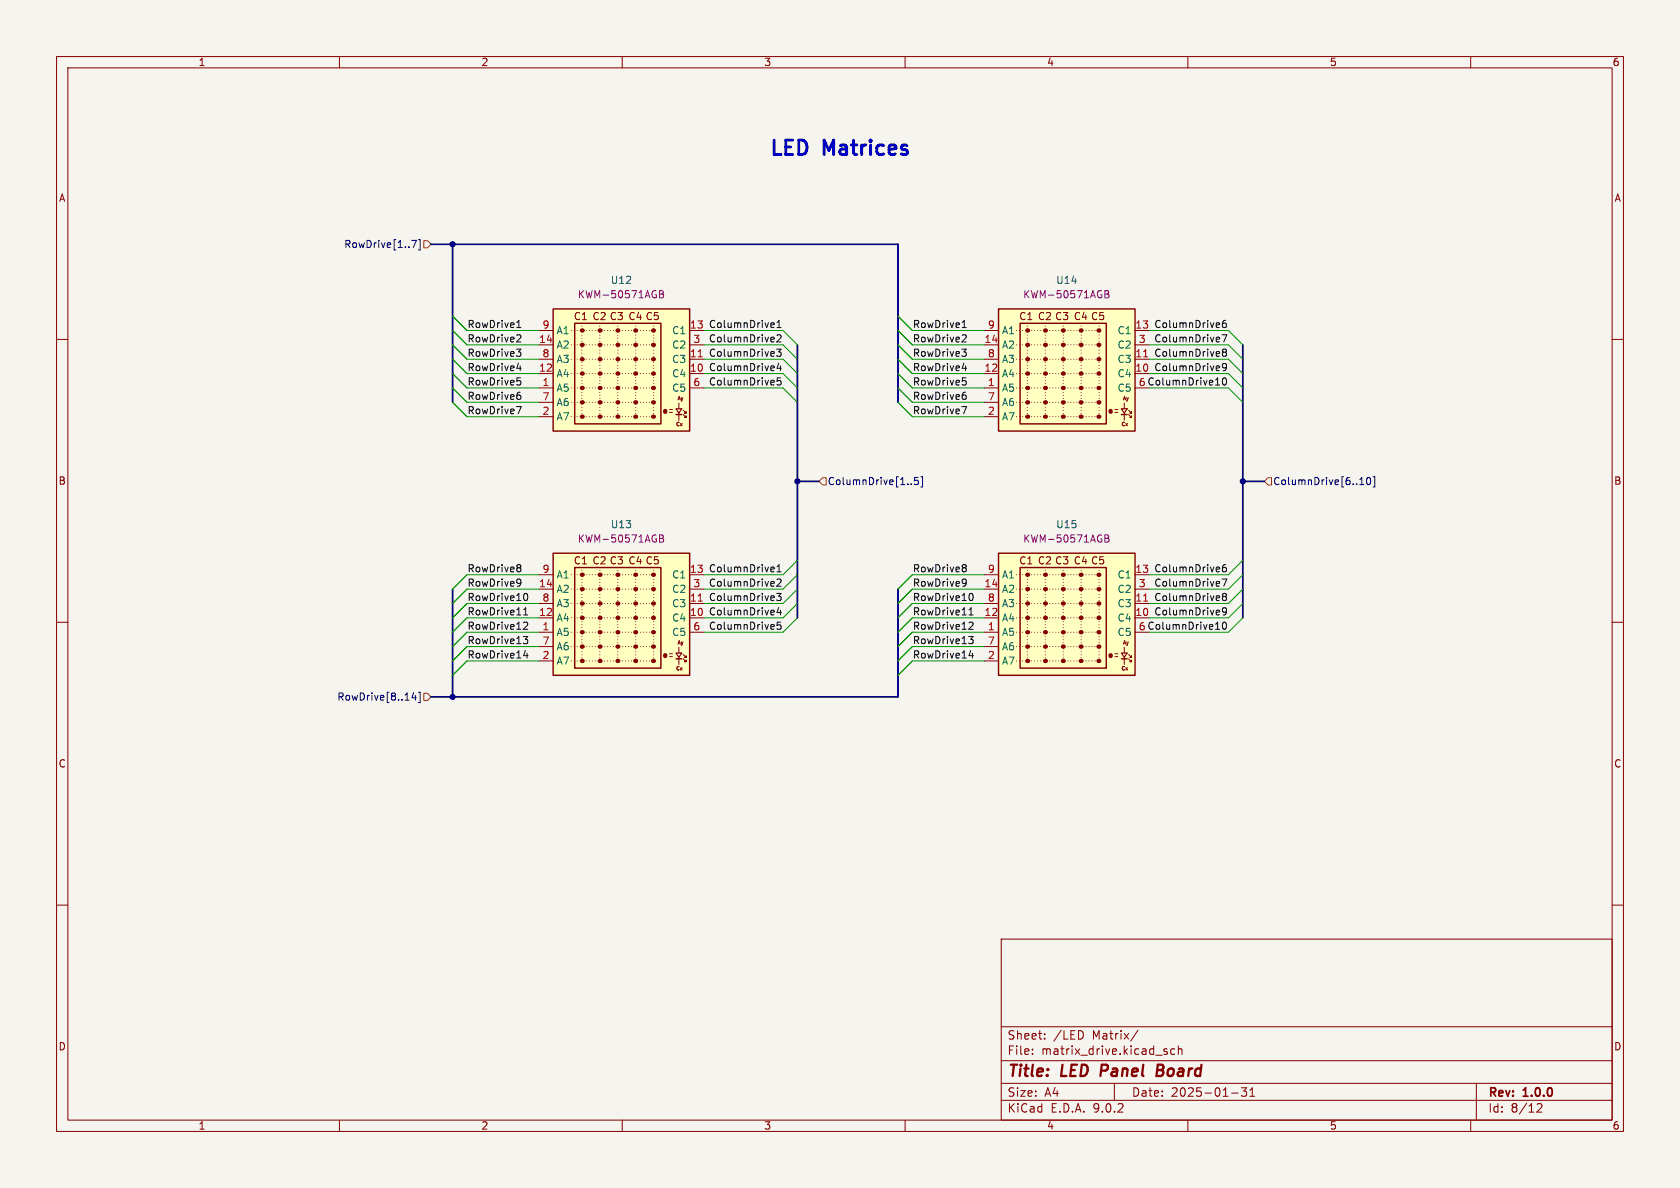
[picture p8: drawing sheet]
<svg xmlns="http://www.w3.org/2000/svg" width="297mm" height="210mm" viewBox="0 0 297 210" stroke-linecap="round" stroke-linejoin="round" font-family="sans-serif">
<path d="M0 0h297v210h-297z" fill="#f5f4ef" stroke="#f5f4ef" stroke-width=".18"/>
<g fill="none" stroke="#840000" stroke-width=".18">
<path d="M10 10h277v190h-277zM12 12h273v186h-273zM60 10v2M110 10v2M160 10v2M210 10v2M260 10v2M10 60h2M285 60h2M10 110h2M285 110h2M10 160h2"/>
<path d="M177 166h108v32h-108zM285 160h2M60 198v2M110 198v2M160 198v2M177 194.5h108M177 191.5h108M177 187.5h108M177 181.5h108M182.5 186.3v.1M182.5 185.5v.1M184.7 183.6v.1"/>
<path d="M184.7 182.8v.1M191.5 182.6v.7M197 191.5v3M201.2 182.1l-1.3 2M205.8 185.8l.5 .2 .1 .1-.1 .2-.4 .1M205.8 185.5h.5M207.7 185.5l-.5-.1-.2 .3v.4l.1 .2h.6M208.3 185.5l.2-.1 .4 .1 .1 .9M208.3 184.9v1.5M210 198v2M217.7 193.2h1.2M219.5 192.3h.9l-.5 .6 .4 .1v.7l-.2 .1h-.4l-.2-.1"/>
<path d="M221 193.8h.8M221 192.7l.4-.4v1.5M260 198v2M261 191.5v6.5M271.7 195.2l.6-.1 .2 .1 .1 .3-.9 1.1h.9"/>
</g>
<path d="M194.8 188.2l-.3 2M204.6 189.2h.6M205.2 189.2l.3 .1M205.4 188.2h-.7l-.3 2 1-.1M205.4 189.1l-.2 .1" fill="none" stroke="#840000" stroke-width=".4"/>
<path d="M97.8 54.6h24.1v21.6h-24.1z" fill="#ffffc2"/>
<path d="M101 58.4h14.6M101 61h14.6M101 63.5h14.6M101 66h14.6M101 68.6h14.6M101 71.1h14.6M101 73.7h14.6" fill="none" stroke="#ffffc2" stroke-width=".18"/>
<path d="M101.6 57.2h15.2v17.7h-15.2z" fill="#ffffc2"/>
<path d="M102.9 58.4h13.9M102.9 57.2v16.5h13.9M106 57.2v16.5M109.2 57.2v16.5M112.4 57.2v16.5M115.6 57.2v16.5M102.9 61h13.9M102.9 63.5h13.9M102.9 66h13.9M102.9 68.6h13.9M102.9 71.1h13.9" fill="none" stroke="#ffffc2" stroke-width=".18"/>
<g fill="#ffffc2">
<path d="M117.6 72.6v.6z"/>
<path d="M118.4 72.4h.5z"/>
<path d="M118.4 72.9h.5z"/>
<path d="M120 71.2v1.1z"/>
<path d="M120 73v1.3z"/>
<path d="M119.5 72.3h1l-.5 .7z"/>
<path d="M119.5 73.3h1z"/>
<path d="M120.8 72.5l.5 .5h-.3h.3v-.2v.2z"/>
<path d="M120.8 73.3l.5 .5h-.3h.3v-.3v.3z"/>
</g>
<path d="M97.8 54.6h24.1v21.6h-24.1zM101.6 57.2h15.2v17.7h-15.2zM119.5 73.3h1" fill="none" stroke="#840000" stroke-width=".25"/>
<path d="M101 58.4h14.6M101 61h14.6M101 63.5h14.6M101 66h14.6M101 68.6h14.6M101 71.1h14.6M101 73.7h14.6M102.9 73.7v-16.5M106 73.7v-16.5M109.2 73.7v-16.5M112.4 73.7v-16.5M115.6 73.7v-16.5" fill="none" stroke="#840000" stroke-width=".18" stroke-dasharray="0 .5"/>
<path d="M102.9 58.4h13.9M102.9 61h13.9M102.9 63.5h13.9M102.9 66h13.9M102.9 68.6h13.9M102.9 71.1h13.9M102.9 73.7h13.9" fill="none" stroke="#840000" stroke-width=".75" stroke-dasharray=".1 3"/>
<path d="M117.6 72.6v.6" fill="none" stroke="#840000" stroke-width=".76" stroke-dasharray=".2 3"/>
<g fill="none" stroke="#840000" stroke-width=".18">
<path d="M95.2 58.4h2.6M121.9 58.4h2.6M95.2 61h2.6M95.2 63.5h2.6M95.2 66h2.6M95.2 68.6h2.6M95.2 71.1h2.6M95.2 73.7h2.6M118.4 72.4h.5M118.4 72.9h.5M120 71.2v1.1M120 73v1.3"/>
<path d="M120.8 72.5l.5 .5v-.2v.2h-.3h.3M120.8 73.3l.5 .5v-.3v.3h-.3h.3M121.9 61h2.6M121.9 63.5h2.6M121.9 66h2.6M121.9 68.6h2.6"/>
</g>
<path d="M119.5 72.3h1l-.5 .7z" fill="none" stroke="#840000" stroke-width=".2"/>
<path d="M123.4 63.1h.8" fill="none" stroke="#a90000" stroke-width=".18"/>
<path d="M116.6 51.4h.4l.3 .2-.3 .4 .3 .1v.3l-.2 .2h-.5zM116.6 52h.4" fill="none" stroke="#840084" stroke-width=".18"/>
<path d="M97.8 97.8h24.1v21.6h-24.1z" fill="#ffffc2"/>
<path d="M101 101.6h14.6M101 104.1h14.6M101 106.7h14.6M101 109.2h14.6M101 111.8h14.6M101 114.3h14.6M101 116.8h14.6" fill="none" stroke="#ffffc2" stroke-width=".18"/>
<path d="M101.6 100.3h15.2v17.8h-15.2z" fill="#ffffc2"/>
<path d="M102.9 101.6h13.9M102.9 104.1h13.9M102.9 106.7h13.9M102.9 109.2h13.9M102.9 111.8h13.9M102.9 114.3h13.9M102.9 100.3v16.5h13.9M106 100.3v16.5M109.2 100.3v16.5M112.4 100.3v16.5M115.6 100.3v16.5" fill="none" stroke="#ffffc2" stroke-width=".18"/>
<g fill="#ffffc2">
<path d="M117.6 115.8v.5z"/>
<path d="M118.4 115.6h.5z"/>
<path d="M118.4 116.1h.5z"/>
<path d="M120 114.4v1z"/>
<path d="M120 116.2v1.3z"/>
<path d="M119.5 115.4h1l-.5 .8z"/>
<path d="M119.5 116.5h1z"/>
<path d="M120.8 115.7l.5 .5h-.3h.3v-.2v.2z"/>
<path d="M120.8 116.5l.5 .5h-.3h.3v-.3v.3z"/>
</g>
<path d="M97.8 97.8h24.1v21.6h-24.1zM101.6 100.3h15.2v17.8h-15.2zM119.5 116.5h1" fill="none" stroke="#840000" stroke-width=".25"/>
<path d="M101 101.6h14.6M101 104.1h14.6M101 106.7h14.6M101 109.2h14.6M101 111.8h14.6M101 114.3h14.6M101 116.8h14.6M102.9 116.8v-16.5M106 116.8v-16.5M109.2 116.8v-16.5M112.4 116.8v-16.5M115.6 116.8v-16.5" fill="none" stroke="#840000" stroke-width=".18" stroke-dasharray="0 .5"/>
<path d="M102.9 101.6h13.9M102.9 104.1h13.9M102.9 106.7h13.9M102.9 109.2h13.9M102.9 111.8h13.9M102.9 114.3h13.9M102.9 116.8h13.9" fill="none" stroke="#840000" stroke-width=".75" stroke-dasharray=".1 3"/>
<path d="M117.6 115.8v.5" fill="none" stroke="#840000" stroke-width=".76" stroke-dasharray=".2 3"/>
<g fill="none" stroke="#840000" stroke-width=".18">
<path d="M95.2 101.6h2.6M95.2 104.1h2.6M95.2 106.7h2.6M95.2 109.2h2.6M95.2 111.8h2.6M95.2 114.3h2.6M95.2 116.8h2.6M118.4 115.6h.5M118.4 116.1h.5M120 114.4v1M120 116.2v1.3M120.8 115.7l.5 .5v-.2v.2h-.3h.3"/>
<path d="M120.8 116.5l.5 .5v-.3v.3h-.3h.3M121.9 101.6h2.6M121.9 104.1h2.6M121.9 106.7h2.6M121.9 109.2h2.6M121.9 111.8h2.6"/>
</g>
<path d="M119.5 115.4h1l-.5 .8z" fill="none" stroke="#840000" stroke-width=".2"/>
<path d="M123.4 106.3h.8" fill="none" stroke="#a90000" stroke-width=".18"/>
<path d="M116.6 94.6h.4l.3 .2-.3 .4 .3 .1v.3l-.2 .2h-.5zM116.6 95.2h.4" fill="none" stroke="#840084" stroke-width=".18"/>
<path d="M176.5 97.8h24.2v21.6h-24.2z" fill="#ffffc2"/>
<path d="M179.7 101.6h14.6M179.7 104.1h14.6M179.7 106.7h14.6M179.7 109.2h14.6M179.7 111.8h14.6M179.7 114.3h14.6M179.7 116.8h14.6" fill="none" stroke="#ffffc2" stroke-width=".18"/>
<path d="M180.3 100.3h15.3v17.8h-15.3z" fill="#ffffc2"/>
<path d="M181.6 101.6h14M181.6 104.1h14M181.6 106.7h14M181.6 109.2h14M181.6 111.8h14M181.6 114.3h14M181.6 100.3v16.5h14M184.8 100.3v16.5M188 100.3v16.5M191.1 100.3v16.5M194.3 100.3v16.5" fill="none" stroke="#ffffc2" stroke-width=".18"/>
<g fill="#ffffc2">
<path d="M196.3 115.8v.5z"/>
<path d="M197.1 115.6h.5z"/>
<path d="M197.1 116.1h.5z"/>
<path d="M198.8 114.4v1z"/>
<path d="M198.8 116.2v1.3z"/>
<path d="M198.2 115.4h1.1l-.5 .8z"/>
<path d="M198.2 116.5h1.1z"/>
<path d="M199.5 115.7l.5 .5h-.2h.2v-.2v.2z"/>
<path d="M199.5 116.5l.5 .5h-.2h.2v-.3v.3z"/>
</g>
<path d="M176.5 97.8h24.2v21.6h-24.2zM180.3 100.3h15.3v17.8h-15.3zM198.2 116.5h1.1" fill="none" stroke="#840000" stroke-width=".25"/>
<path d="M179.7 101.6h14.6M179.7 104.1h14.6M179.7 106.7h14.6M179.7 109.2h14.6M179.7 111.8h14.6M179.7 114.3h14.6M179.7 116.8h14.6M181.6 116.8v-16.5M184.8 116.8v-16.5M188 116.8v-16.5M191.1 116.8v-16.5M194.3 116.8v-16.5" fill="none" stroke="#840000" stroke-width=".18" stroke-dasharray="0 .5"/>
<path d="M181.6 101.6h14M181.6 104.1h14M181.6 106.7h14M181.6 109.2h14M181.6 111.8h14M181.6 114.3h14M181.6 116.8h14" fill="none" stroke="#840000" stroke-width=".75" stroke-dasharray=".1 3"/>
<path d="M196.3 115.8v.5" fill="none" stroke="#840000" stroke-width=".76" stroke-dasharray=".2 3"/>
<g fill="none" stroke="#840000" stroke-width=".18">
<path d="M174 101.6h2.5M174 104.1h2.5M174 106.7h2.5M174 109.2h2.5M174 111.8h2.5M174 114.3h2.5M174 116.8h2.5M197.1 115.6h.5M197.1 116.1h.5M198.8 114.4v1M198.8 116.2v1.3M199.5 115.7l.5 .5v-.2v.2h-.2h.2"/>
<path d="M199.5 116.5l.5 .5v-.3v.3h-.2h.2M200.7 101.6h2.5M200.7 104.1h2.5M200.7 106.7h2.5M200.7 109.2h2.5M200.7 111.8h2.5"/>
</g>
<path d="M198.2 115.4h1.1l-.5 .8z" fill="none" stroke="#840000" stroke-width=".2"/>
<path d="M202.2 106.3h.7" fill="none" stroke="#a90000" stroke-width=".18"/>
<path d="M195.3 94.6h.5l.2 .2-.2 .4 .2 .1 .1 .3-.3 .2h-.5zM195.3 95.2h.5" fill="none" stroke="#840084" stroke-width=".18"/>
<path d="M176.5 54.6h24.2v21.6h-24.2z" fill="#ffffc2"/>
<path d="M179.7 58.4h14.6M179.7 61h14.6M179.7 63.5h14.6M179.7 66h14.6M179.7 68.6h14.6M179.7 71.1h14.6M179.7 73.7h14.6" fill="none" stroke="#ffffc2" stroke-width=".18"/>
<path d="M180.3 57.2h15.3v17.7h-15.3z" fill="#ffffc2"/>
<path d="M181.6 58.4h14M181.6 57.2v16.5h14M184.8 57.2v16.5M188 57.2v16.5M191.1 57.2v16.5M194.3 57.2v16.5M181.6 61h14M181.6 63.5h14M181.6 66h14M181.6 68.6h14M181.6 71.1h14" fill="none" stroke="#ffffc2" stroke-width=".18"/>
<g fill="#ffffc2">
<path d="M196.3 72.6v.6z"/>
<path d="M197.1 72.4h.5z"/>
<path d="M197.1 72.9h.5z"/>
<path d="M198.8 71.2v1.1z"/>
<path d="M198.8 73v1.3z"/>
<path d="M198.2 72.3h1.1l-.5 .7z"/>
<path d="M198.2 73.3h1.1z"/>
<path d="M199.5 72.5l.5 .5h-.2h.2v-.2v.2z"/>
<path d="M199.5 73.3l.5 .5h-.2h.2v-.3v.3z"/>
</g>
<path d="M176.5 54.6h24.2v21.6h-24.2zM180.3 57.2h15.3v17.7h-15.3zM198.2 73.3h1.1" fill="none" stroke="#840000" stroke-width=".25"/>
<path d="M179.7 58.4h14.6M179.7 61h14.6M179.7 63.5h14.6M179.7 66h14.6M179.7 68.6h14.6M179.7 71.1h14.6M179.7 73.7h14.6M181.6 73.7v-16.5M184.8 73.7v-16.5M188 73.7v-16.5M191.1 73.7v-16.5M194.3 73.7v-16.5" fill="none" stroke="#840000" stroke-width=".18" stroke-dasharray="0 .5"/>
<path d="M181.6 58.4h14M181.6 61h14M181.6 63.5h14M181.6 66h14M181.6 68.6h14M181.6 71.1h14M181.6 73.7h14" fill="none" stroke="#840000" stroke-width=".75" stroke-dasharray=".1 3"/>
<path d="M196.3 72.6v.6" fill="none" stroke="#840000" stroke-width=".76" stroke-dasharray=".2 3"/>
<g fill="none" stroke="#840000" stroke-width=".18">
<path d="M174 58.4h2.5M200.7 58.4h2.5M174 61h2.5M174 63.5h2.5M174 66h2.5M174 68.6h2.5M174 71.1h2.5M174 73.7h2.5M197.1 72.4h.5M197.1 72.9h.5M198.8 71.2v1.1M198.8 73v1.3"/>
<path d="M199.5 72.5l.5 .5v-.2v.2h-.2h.2M199.5 73.3l.5 .5v-.3v.3h-.2h.2M200.7 61h2.5M200.7 63.5h2.5M200.7 66h2.5M200.7 68.6h2.5"/>
</g>
<path d="M198.2 72.3h1.1l-.5 .7z" fill="none" stroke="#840000" stroke-width=".2"/>
<path d="M202.2 63.1h.7" fill="none" stroke="#a90000" stroke-width=".18"/>
<path d="M195.3 51.4h.5l.2 .2-.2 .4 .2 .1 .1 .3-.3 .2h-.5zM195.3 52h.5" fill="none" stroke="#840084" stroke-width=".18"/>
<path d="M72.8 42.5h.8l-.5 1.3M74 42.4h.3v1.8h-.3M161.1 85.5v.2M162.3 84.4h-.6l-.1 .6 .2-.1h.4l.2 .2-.1 .4-.2 .2-.5-.2M162.8 84.3h.3v1.8h-.3M240.4 85.7h.7M240.6 84.6l.1-.2v1.3M241.7 84.5l.2-.1a.68 .68 0 0 1 .4 .6 .68 .68 0 0 1-.4 .7l-.2-.2-.1-.3zM242.7 84.3h.3v1.8h-.3M73.1 122.4l-.3 .9h.8M73.4 122.9v.9M74 122.4h.3v1.8h-.3" fill="none" stroke="#000084" stroke-width=".18"/>
<path d="M74.9 42.5h.7l.6 .7-.6 .6h-.7zM145.4 84.5h.6v1.2h-.6l-.6-.6zM224.2 84.5h.6v1.2h-.6l-.7-.6zM74.9 122.6h.7l.6 .6-.6 .6h-.7z" fill="none" stroke="#725600" stroke-width=".18"/>
<g fill="none" stroke="#0f0f0f" stroke-width=".18">
<path d="M91.4 57.9h.7M91.4 57l.3-.4v1.3M91.5 59.2h.5l.1 .3-.8 .9h.8M136.7 57.1l.2 .3-.6 .1M136.8 57.8l-.1 .1M137.4 59.3l.4-.1 .3 .3-.8 .9h.8M137.4 57l.3-.4v1.3M137.4 57.9h.7M170.1 57.9h.7M170.1 57l.4-.4v1.3M170.3 59.2h.4l.1 .3-.8 .9h.8M216 59.2h.9l-.6 1.2"/>
<path d="M216.7 56.6l-.4 .1a.86 .86 0 0 0 0 1.2l.5-.1v-.4l-.2-.3-.4 .1-.1 .2M91.3 61.7h.8l-.4 .5 .3 .1 .1 .4-.3 .3h-.3M91.3 71.9h.8l-.5 1.2M91.4 65.1h.7M91.4 66.8h.6M91.5 67.3h.3l.3 .2-.1 .4-.5 .2M91.6 69.8h.2l.3 .3-.1 .4-.4 .1M91.7 69.3h.3M92 64.7v.8M137.3 61.7h.8l-.4 .5 .3 .1v.6l-.2 .1-.5-.1M137.7 64.2l-.3 .9h.7M138 64.7v.8"/>
<path d="M138 66.8h-.6v.6l.1-.1h.5l.1 .2-.1 .4-.2 .2-.4-.2M170 71.9h.9l-.6 1.2M170 61.7h.8l-.4 .5 .4 .1v.4l-.2 .3h-.4M170.1 65.1h.8M170.2 66.8h.6M170.3 67.3h.3l.2 .2-.1 .5-.4 .1M170.3 69.8h.3l.2 .3v.4l-.5 .1M170.5 69.3h.2M170.7 64.7v.8M214.9 68.1h.7M216.2 66.9l.2-.1a.68 .68 0 0 1 .4 .6 .68 .68 0 0 1-.4 .7l-.2-.2-.1-.3zM216.3 62.3l-.2-.3 .2-.3h.3l.2 .3-.2 .3"/>
<path d="M216.3 62.3l-.2 .2 .1 .4 .1 .1 .4-.1 .1-.2v-.2l-.2-.2M216.3 62.3h.3M216.8 64.8l-.2 .2h-.4l-.1-.2 .1-.5h.4l.2 .1a.84 .84 0 0 1-.3 1.1h-.3M91.6 99.8h.2l.3 .3-.3 .3M170.3 99.8h.3l.2 .3-.2 .3M216.7 99.8l-.4 .1a.86 .86 0 0 0 0 1.2l.5-.1v-.5l-.2-.2-.4 .1-.1 .1M91.6 102.4l.4 .1a.84 .84 0 0 1-.3 1.1M91.6 100.4h.2M91.8 100.4l.3 .2v.2l-.1 .2-.4 .1M92.1 102.9l-.3 .2h-.2M92.5 112.5h.8l-.4 .5 .3 .1 .1 .4-.2 .3h-.4M92.6 108.7h.7"/>
<path d="M92.6 107.8l.3-.4v1.3M92.6 110h.5l.2 .3-.8 .9h.8M92.7 105l.2-.1a.68 .68 0 0 1 .4 .6 .68 .68 0 0 1-.4 .7l-.2-.2M92.9 115l-.3 .9h.8M93.2 115.5v.8M136.7 100.2l.2 .3-.6 .2M136.8 101l-.1 .1M137.3 104.9h.8l-.4 .5 .3 .1v.5l-.2 .2-.5-.2M137.4 102.5l.4-.1 .3 .3-.8 .9h.8M137.4 101.1h.7M137.4 100.2l.3-.4v1.3M137.7 107.4l-.3 .9h.7"/>
<path d="M138 107.9v.8M138 110h-.6v.6l.1-.1h.5l.1 .2-.1 .4-.2 .1-.4-.1M170.3 102.4l.5 .1a.84 .84 0 0 1-.3 1.1M170.3 100.4h.3M170.6 100.4l.2 .2v.2l-.1 .2-.4 .1M170.8 102.9l-.2 .2h-.3M171.2 112.5h.8l-.4 .5 .4 .1v.4l-.2 .3h-.4M171.3 108.7h.7M171.3 107.8l.4-.4v1.3M171.4 110h.4l.2 .3-.8 .9h.8M171.4 105l.2-.1a.68 .68 0 0 1 .5 .6 .68 .68 0 0 1-.5 .7l-.2-.2M171.6 115l-.3 .9h.8"/>
<path d="M171.9 115.5v.8M214.9 111.2h.7M216 102.4h.9l-.6 1.2M216.2 110.1l.2-.1a.68 .68 0 0 1 .4 .6 .68 .68 0 0 1-.4 .6l-.2-.1-.1-.3zM216.3 105.4l-.2-.2 .2-.3h.3l.2 .2-.2 .3M216.3 105.4l-.2 .3 .1 .3 .1 .2 .4-.1 .1-.2v-.2l-.2-.3M216.3 105.4h.3M216.8 108l-.2 .2h-.4l-.1-.2 .1-.5 .4-.1 .2 .2a.84 .84 0 0 1-.3 1.1h-.3"/>
</g>
<path d="M76.2 43.2h82.5v27.9M80 43.2v27.9M141 61v48.2M219.7 61v48.2M141 85.1h3.8M219.7 85.1h3.8M80 104.1v19.1M158.7 104.1v19.1h-82.5" fill="none" stroke="#000084" stroke-width=".3"/>
<g fill="none" stroke="#009600" stroke-width=".18">
<path d="M80 55.9l2.5 2.5h12.7M80 58.4l2.5 2.6h12.7M124.5 58.4h13.9l2.6 2.6M158.7 55.9l2.6 2.5h12.7M158.7 58.4l2.6 2.6h12.7M203.2 58.4h14l2.5 2.6M80 71.1l2.5 2.6h12.7M80 61l2.5 2.5h12.7M80 66l2.5 2.6h12.7M80 63.5l2.5 2.5h12.7M80 68.6l2.5 2.5h12.7M124.5 61h13.9l2.6 2.5"/>
<path d="M124.5 63.5h13.9l2.6 2.5M124.5 68.6h13.9l2.6 2.5M124.5 66h13.9l2.6 2.6M158.7 71.1l2.6 2.6h12.7M158.7 61l2.6 2.5h12.7M158.7 66l2.6 2.6h12.7M158.7 63.5l2.6 2.5h12.7M158.7 68.6l2.6 2.5h12.7M203.2 61h14l2.5 2.5M203.2 63.5h14l2.5 2.5M203.2 68.6h14l2.5 2.5M203.2 66h14l2.5 2.6"/>
<path d="M141 99.1l-2.6 2.5h-13.9M219.7 99.1l-2.5 2.5h-14M95.2 106.7h-12.7l-2.5 2.5M95.2 109.2h-12.7l-2.5 2.6M95.2 111.8h-12.7l-2.5 2.5M95.2 114.3h-12.7l-2.5 2.5M95.2 104.1h-12.7l-2.5 2.6M95.2 116.8h-12.7l-2.5 2.6M95.2 101.6h-12.7l-2.5 2.5M141 104.1l-2.6 2.6h-13.9M141 106.7l-2.6 2.5h-13.9M141 109.2l-2.6 2.6h-13.9"/>
<path d="M141 101.6l-2.6 2.5h-13.9M174 106.7h-12.7l-2.6 2.5M174 109.2h-12.7l-2.6 2.6M174 111.8h-12.7l-2.6 2.5M174 114.3h-12.7l-2.6 2.5M174 104.1h-12.7l-2.6 2.6M174 116.8h-12.7l-2.6 2.6M174 101.6h-12.7l-2.6 2.5M219.7 104.1l-2.5 2.6h-14M219.7 106.7l-2.5 2.5h-14M219.7 109.2l-2.5 2.6h-14M219.7 101.6l-2.5 2.5h-14"/>
</g>
<g fill="#000084" stroke="#000084" stroke-width=".18">
<circle cx="80" cy="43.2" r=".46"/>
<circle cx="141" cy="85.1" r=".46"/>
<circle cx="80" cy="123.2" r=".46"/>
<circle cx="219.7" cy="85.1" r=".46"/>
</g>
<g font-size="3.5" fill="#0000c2">
<text x="135.7" y="28.2">LED</text>
<text x="145.6" y="28.2">Matrices</text>
</g>
<g font-size="2.8" fill="#840000">
<text x="178" y="190.9">Title:</text>
<text x="187.7" y="190.9">LED</text>
<text x="195.4" y="190.9">Panel</text>
<text x="206.1" y="190.9">Board</text>
</g>
<g font-size="2.1" fill="#840000">
<text x="178" y="184">Sheet:</text>
<text x="186.2" y="184">/LED</text>
<text x="193.2" y="184">Matrix/</text>
<text x="178" y="186.7">File:</text>
<text x="184.1" y="186.7">matrix_drive.kicad_sch</text>
<text x="178" y="196.9">KiCad</text>
<text x="178" y="194.1">Size:</text>
<text x="184.7" y="194.1">A4</text>
<text x="185.7" y="196.9">E.D.A.</text>
<text x="193.3" y="196.9">9.0.2</text>
<text x="200" y="194.1">Date:</text>
<text x="207" y="194.1">2025-01-31</text>
<text x="263" y="194.3">Rev:</text>
<text x="263" y="196.9">Id:</text>
<text x="267.1" y="196.9">8/12</text>
<text x="269.4" y="194.3">1.0.0</text>
</g>
<g font-size="1.8" fill="#840000">
<text x="35" y="11.9">1</text>
<text x="85" y="11.9">2</text>
<text x="135" y="11.9">3</text>
<text x="185" y="11.9">4</text>
<text x="235" y="11.9">5</text>
<text x="285" y="11.9">6</text>
<text x="10.3" y="35.9">A</text>
<text x="285.3" y="35.9">A</text>
<text x="101.3" y="56.8">C1 C2 C3 C4 C5</text>
<text x="180.1" y="56.8">C1 C2 C3 C4 C5</text>
<text x="10.3" y="85.9">B</text>
<text x="285.3" y="85.9">B</text>
<text x="101.3" y="100">C1 C2 C3 C4 C5</text>
<text x="180.1" y="100">C1 C2 C3 C4 C5</text>
<text x="10.3" y="135.9">C</text>
<text x="285.3" y="135.9">C</text>
<text x="10.3" y="185.9">D</text>
<text x="285.3" y="185.9">D</text>
<text x="35" y="199.9">1</text>
<text x="85" y="199.9">2</text>
<text x="135" y="199.9">3</text>
<text x="185" y="199.9">4</text>
<text x="235" y="199.9">5</text>
<text x="285" y="199.9">6</text>
</g>
<g font-size="1.8" fill="#000084">
<text x="60.7" y="44">RowDrive[1..7]</text>
<text x="146.2" y="86">ColumnDrive[1..5]</text>
<text x="225" y="86">ColumnDrive[6..10]</text>
<text x="59.5" y="124.1">RowDrive[8..14]</text>
</g>
<g font-size="1.8" fill="#840084">
<text x="102" y="52.9">KWM-50571AGB</text>
<text x="180.8" y="52.9">KWM-50571AGB</text>
<text x="102" y="96.1">KWM-50571AGB</text>
<text x="180.8" y="96.1">KWM-50571AGB</text>
</g>
<g font-size="1.8" fill="#006464">
<text x="107.9" y="50.4">U12</text>
<text x="186.6" y="50.4">U14</text>
<text x="98.3" y="59.3">A1</text>
<text x="118.7" y="59.3">C1</text>
<text x="177" y="59.3">A1</text>
<text x="197.5" y="59.3">C1</text>
<text x="98.3" y="61.8">A2</text>
<text x="98.3" y="64.4">A3</text>
<text x="118.7" y="61.8">C2</text>
<text x="118.7" y="64.4">C3</text>
<text x="177" y="61.8">A2</text>
<text x="177" y="64.4">A3</text>
<text x="197.5" y="61.8">C2</text>
<text x="197.5" y="64.4">C3</text>
<text x="98.3" y="66.9">A4</text>
<text x="98.3" y="69.4">A5</text>
<text x="98.3" y="72">A6</text>
<text x="118.7" y="66.9">C4</text>
<text x="118.7" y="69.4">C5</text>
<text x="177" y="66.9">A4</text>
<text x="177" y="69.4">A5</text>
<text x="177" y="72">A6</text>
<text x="197.5" y="66.9">C4</text>
<text x="197.5" y="69.4">C5</text>
<text x="98.3" y="74.5">A7</text>
<text x="177" y="74.5">A7</text>
<text x="107.9" y="93.6">U13</text>
<text x="186.6" y="93.6">U15</text>
<text x="98.3" y="102.5">A1</text>
<text x="98.3" y="105">A2</text>
<text x="98.3" y="107.5">A3</text>
<text x="118.7" y="102.5">C1</text>
<text x="118.7" y="105">C2</text>
<text x="118.7" y="107.5">C3</text>
<text x="177" y="102.5">A1</text>
<text x="177" y="105">A2</text>
<text x="177" y="107.5">A3</text>
<text x="197.5" y="102.5">C1</text>
<text x="197.5" y="105">C2</text>
<text x="197.5" y="107.5">C3</text>
<text x="98.3" y="110.1">A4</text>
<text x="98.3" y="112.6">A5</text>
<text x="118.7" y="110.1">C4</text>
<text x="118.7" y="112.6">C5</text>
<text x="177" y="110.1">A4</text>
<text x="177" y="112.6">A5</text>
<text x="197.5" y="110.1">C4</text>
<text x="197.5" y="112.6">C5</text>
<text x="98.3" y="115.2">A6</text>
<text x="98.3" y="117.7">A7</text>
<text x="177" y="115.2">A6</text>
<text x="177" y="117.7">A7</text>
</g>
<g font-size="1.8" fill="#0f0f0f">
<text x="82.5" y="58.1">RowDrive1</text>
<text x="125.2" y="58.1">ColumnDrive1</text>
<text x="161.3" y="58.1">RowDrive1</text>
<text x="204" y="58.1">ColumnDrive6</text>
<text x="82.5" y="60.6">RowDrive2</text>
<text x="82.5" y="65.7">RowDrive4</text>
<text x="82.5" y="63.2">RowDrive3</text>
<text x="125.2" y="63.2">ColumnDrive3</text>
<text x="125.2" y="65.7">ColumnDrive4</text>
<text x="125.2" y="60.6">ColumnDrive2</text>
<text x="161.3" y="63.2">RowDrive3</text>
<text x="161.3" y="60.6">RowDrive2</text>
<text x="161.3" y="65.7">RowDrive4</text>
<text x="204" y="63.2">ColumnDrive8</text>
<text x="204" y="60.6">ColumnDrive7</text>
<text x="204" y="65.7">ColumnDrive9</text>
<text x="82.5" y="70.8">RowDrive6</text>
<text x="82.5" y="68.2">RowDrive5</text>
<text x="125.2" y="68.2">ColumnDrive5</text>
<text x="161.3" y="68.2">RowDrive5</text>
<text x="161.3" y="70.8">RowDrive6</text>
<text x="201.2" y="68.3">6 ColumnDrive10</text>
<text x="82.5" y="73.3">RowDrive7</text>
<text x="161.3" y="73.3">RowDrive7</text>
<text x="82.5" y="101.3">RowDrive8</text>
<text x="125.2" y="101.3">ColumnDrive1</text>
<text x="161.3" y="101.3">RowDrive8</text>
<text x="204" y="101.3">ColumnDrive6</text>
<text x="82.5" y="106.3">RowDrive10</text>
<text x="82.5" y="103.8">RowDrive9</text>
<text x="125.2" y="103.8">ColumnDrive2</text>
<text x="125.2" y="106.3">ColumnDrive3</text>
<text x="161.3" y="103.8">RowDrive9</text>
<text x="161.3" y="106.3">RowDrive10</text>
<text x="204" y="106.3">ColumnDrive8</text>
<text x="204" y="103.8">ColumnDrive7</text>
<text x="82.5" y="111.4">RowDrive12</text>
<text x="82.5" y="108.9">RowDrive11</text>
<text x="82.5" y="114">RowDrive13</text>
<text x="125.2" y="108.9">ColumnDrive4</text>
<text x="125.2" y="111.4">ColumnDrive5</text>
<text x="161.3" y="111.4">RowDrive12</text>
<text x="161.3" y="114">RowDrive13</text>
<text x="161.3" y="108.9">RowDrive11</text>
<text x="201.2" y="111.5">6 ColumnDrive10</text>
<text x="204" y="108.9">ColumnDrive9</text>
<text x="82.5" y="116.5">RowDrive14</text>
<text x="161.3" y="116.5">RowDrive14</text>
</g>
<g font-size="1.8" fill="#a90000">
<text x="95.8" y="58.2">9</text>
<text x="121.9" y="58.2">13</text>
<text x="174.6" y="58.2">9</text>
<text x="200.6" y="58.2">13</text>
<text x="95.2" y="60.7">14</text>
<text x="95.2" y="65.8">12</text>
<text x="95.8" y="63.2">8</text>
<text x="121.9" y="63.2">11</text>
<text x="121.9" y="65.8">10</text>
<text x="122.5" y="60.7">3</text>
<text x="173.9" y="60.7">14</text>
<text x="173.9" y="65.8">12</text>
<text x="174.6" y="63.2">8</text>
<text x="200.6" y="63.2">11</text>
<text x="200.6" y="65.8">10</text>
<text x="201.2" y="60.7">3</text>
<text x="95.8" y="68.3">1</text>
<text x="95.8" y="70.9">7</text>
<text x="122.5" y="68.3">6</text>
<text x="174.6" y="68.3">1</text>
<text x="174.6" y="70.9">7</text>
<text x="95.8" y="73.4">2</text>
<text x="174.6" y="73.4">2</text>
<text x="95.8" y="101.3">9</text>
<text x="121.9" y="101.3">13</text>
<text x="174.6" y="101.3">9</text>
<text x="200.6" y="101.3">13</text>
<text x="95.2" y="103.9">14</text>
<text x="95.8" y="106.4">8</text>
<text x="121.9" y="106.4">11</text>
<text x="122.5" y="103.9">3</text>
<text x="173.9" y="103.9">14</text>
<text x="174.6" y="106.4">8</text>
<text x="200.6" y="106.4">11</text>
<text x="201.2" y="103.9">3</text>
<text x="95.2" y="109">12</text>
<text x="95.8" y="111.5">1</text>
<text x="121.9" y="109">10</text>
<text x="122.5" y="111.5">6</text>
<text x="173.9" y="109">12</text>
<text x="174.6" y="111.5">1</text>
<text x="200.6" y="109">10</text>
<text x="95.8" y="114">7</text>
<text x="95.8" y="116.6">2</text>
<text x="174.6" y="114">7</text>
<text x="174.6" y="116.6">2</text>
</g>
<g font-size=".9" fill="#840000">
<text x="119.6" y="71">Ay</text>
<text x="198.4" y="71">Ay</text>
<text x="119.4" y="75.5">Cx</text>
<text x="198.1" y="75.5">Cx</text>
<text x="119.4" y="118.7">Cx</text>
<text x="119.6" y="114.1">Ay</text>
<text x="198.1" y="118.7">Cx</text>
<text x="198.4" y="114.1">Ay</text>
</g>
</svg>
